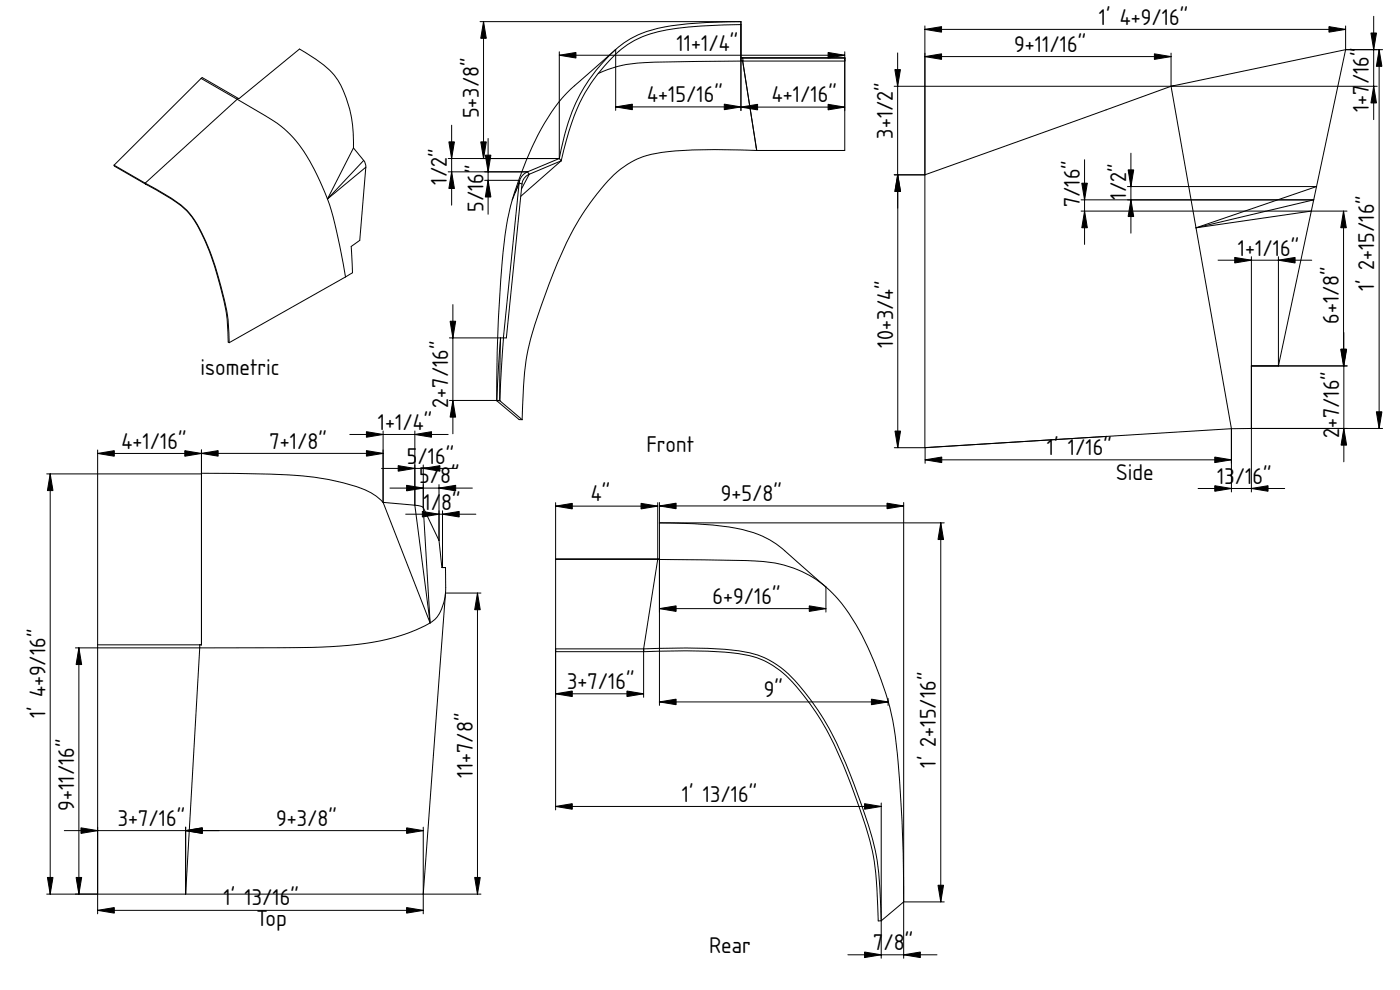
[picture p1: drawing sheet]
<svg xmlns="http://www.w3.org/2000/svg" width="420mm" height="297mm" viewBox="0 0 420 297" stroke-linecap="round" stroke-linejoin="round" font-family="sans-serif">
<path d="M81.8 205.1h.1" fill="none" stroke="#000" stroke-width=".3"/>
<g fill="#fff">
<path d="M115 150.7l9.5 .9 4.6 35.3z"/>
<path d="M60.5 142a281.2 281.2 0 0 1 34.8 1.3 54.2 54.2 0 0 1 16.5 4.8l3.2 2.6 14.1 36.2-4.6 2.2-5.2 1.9-5.5 1.4-7.1 1-13.6 .9-33.2 .1v-.9h.6z" fill-rule="evenodd"/>
<path d="M29.3 194.4h30.6l-4.2 73.9h-26.4z" fill-rule="evenodd"/>
<path d="M124.5 151.6l1.7 .3 .8 .4 2.1 34.6z" fill-rule="evenodd"/>
<path d="M29.3 193.5h30.6v.9h-30.6z" fill-rule="evenodd"/>
</g>
<g fill="none" stroke="#000" stroke-width=".3">
<path d="M29.3 135v139.2M60.5 135v58.5h-31.2M105 130.4h29.5M115 136l-85.7 .1M115 129.3v21.4M124.5 129.3v22.3M127 139.5v12.8M14 142.2h46.5M15.1 142.2v126.1M60.5 142a281.2 281.2 0 0 1 34.8 1.3 54.2 54.2 0 0 1 16.5 4.8l3.2 2.6M114.5 140.5h22.5M115 150.7l14.1 36.2"/>
<path d="M115 150.7l9.5 .9M117 146.4h24.8M121.8 154.3h21M124.5 151.6l1.7 .3 .8 .4M124.5 151.6l4.6 35.3M127 152.3l2.1 34.6M127 152.3l4.8 9.9M131.8 145.4v16.8M132.8 153.2v17.1h-.2M131.8 162.2l.8 8.1M132.6 170.3h1.1v7.6M133.7 177.9a11.4 11.4 0 0 1-4.6 9"/>
<path d="M133.7 177.9l-6.7 90.4M133.7 177.9h10.6M143.3 177.9v90.4M22.6 194.4h37.3M23.7 194.4v73.9M59.9 194.4l-4.2 73.9v-20.1M59.9 193.5v.9M129.1 186.9l-4.6 2.2-5.2 1.9-5.5 1.4-7.1 1-13.6 .9-33.2 .1M81.8 205.1h.1M19.3 249.2h107.7M127 248.2v26M14 268.3h130.3"/>
<path d="M29.3 273.1h97.7"/>
</g>
<g fill="#000" stroke="#000" stroke-width=".3">
<path d="M29.3 136.1l5-.9v1.7zM55.5 135.2l5 .9-5 .8zM60.5 136l5-.8v1.7zM110 135.2l5 .8-5 .9zM110 129.5l5 .9-5 .8zM124.5 130.4l5-.9v1.7zM15.1 142.2l.8 5h-1.7zM119.5 139.7l5 .8-5 .9zM127 140.5l5-.8v1.7zM122 145.6l5 .8-5 .9zM131.8 146.4l5-.8v1.7zM126.8 153.4l5 .9-5 .8z"/>
<path d="M132.8 154.3l5-.9v1.7zM143.3 177.9l.8 5h-1.6zM23.7 194.4l.8 5h-1.7zM24.3 248.4l5 .8-5 .9zM55.7 249.2l5-.8v1.7zM122 248.4l5 .8-5 .9zM14.2 263.3h1.7l-.8 5zM22.8 263.3h1.7l-.8 5zM29.3 273.1l5-.8v1.7zM122 272.3l5 .8-5 .9zM142.5 263.3h1.6l-.8 5z"/>
</g>
<path d="M277.6 52.5l73.8-26.6 52.4-11-20.1 94.9h-8.1v18.8h-6l-92 5.7z" fill-rule="evenodd" fill="#fff"/>
<path d="M340.7 74.6h.1" fill="none" stroke="#000" stroke-width=".3"/>
<path d="M277.6 52.5l73.8-26.6 18.2 102.7-92 5.7z" fill-rule="evenodd" fill="#fff"/>
<path d="M340.7 74.6h.1" fill="none" stroke="#000" stroke-width=".3"/>
<g fill="#fff">
<path d="M358.9 68.4l36.2-12.4-.8 4z"/>
<path d="M358.9 68.4l35.4-8.4-.8 3.3z"/>
<path d="M351.4 25.9l52.4-11-8.7 41.1-36.2 12.4z" fill-rule="evenodd"/>
<path d="M358.9 68.4l34.6-5.1-9.8 46.5h-8.1v18.8h-6z" fill-rule="evenodd"/>
</g>
<g fill="none" stroke="#000" stroke-width=".3">
<path d="M269.4 15.9v118.4M277.6 8.8h126.2M277.6 7.8v44.7M277.6 17h73.8M351.4 15.9v10M403.8 14.9l-8.7 41.1M403.8 14.9l-52.4 11M403.8 7.8v7.1M403.8 14.9h11.1M412.3 4.9v31M413.9 14.9v113.7M268.4 25.9h144.9"/>
<path d="M351.4 25.9l7.5 42.5M351.4 25.9l-73.8 26.6M352.4 25.7h.1M268.4 52.5h9.2M277.6 52.5v81.8M324.5 60h69.8l-35.4 8.4M325.5 47.9v25.4M338.4 56h56.7M339.4 46v24M395.1 56l-36.2 12.4M395.1 56l-11.4 53.8v-32.8M324.5 63.3h79.8"/>
<path d="M340.7 74.6h.1M358.9 68.4l10.7 60.2M365.6 78.1h28.1M375.6 77v70.6M393.5 63.3l-34.6 5.1M403.2 63.3v46.5M403.3 99.8v38.8M375.6 109.8h28.7M268.4 134.3h9.2M277.6 134.3h.1M277.6 134.3v4.7M277.6 138h92"/>
<path d="M332.2 130.9l-54.6 3.4M369.6 128.6l-92 5.7M369.6 128.6v19M375.6 128.6h-6M375.6 128.6h39.3M359.6 146.6h26"/>
</g>
<g fill="#000" stroke="#000" stroke-width=".3">
<path d="M277.6 8.8l5-.8v1.7zM277.6 17l5-.9v1.7zM346.4 16.1l5 .9-5 .8zM398.8 8l5 .8-5 .9zM411.4 9.9h1.7l-.8 5zM413.9 14.9l.8 5h-1.6zM268.6 20.9h1.6l-.8 5zM412.3 25.9l.8 5h-1.7zM269.4 52.5l.8 5h-1.6zM269.4 52.5l.9 5h-1.7zM324.7 55h1.6l-.8 5zM338.6 51h1.6l-.8 5z"/>
<path d="M339.4 60l.8 5h-1.6zM325.5 63.3l.8 5h-1.6zM370.6 77.2l5 .9-5 .8zM383.7 78.1l5-.9v1.7zM403.2 63.3l.8 5h-1.6zM402.4 104.8h1.6l-.8 5zM402.5 104.8h1.6l-.8 5zM268.6 129.3h1.7l-.9 5zM277.6 138l5-.9v1.7zM364.6 137.1l5 .9-5 .8zM403.3 128.6l.8 5h-1.6zM413.1 123.6h1.6l-.8 5z"/>
<path d="M364.6 145.7l5 .9-5 .8zM375.6 146.6l5-.9v1.7z"/>
</g>
<path d="M170.6 27.4l7-6.2a111.4 111.4 0 0 1 11.4-9.5 43.3 43.3 0 0 1 19.2-4.7l14.2-.5v10.8h31.1v27.8h-26.4v-.1v.1a151.9 151.9 0 0 0-30.1 .9 27.1 27.1 0 0 0-17.2 11.4l-1.4 1.8a91.6 91.6 0 0 0-13.7 26.3l-3.2 9a75.4 75.4 0 0 0-4.7 27.4l-.1 4h-.9l-6.7-5.7 .2-19 1.2-19.6a106.7 106.7 0 0 1 3.2-21.7l2.1-5a4.1 4.1 0 0 1 2.5-3.3l9.6-4 .2-1.1a54.3 54.3 0 0 1 11.2-25.8 31.5 31.5 0 0 1 17.6-12.1 113.4 113.4 0 0 1 25.5-2.1v.9l-11.4 .4a52.4 52.4 0 0 0-19.9 4 39.1 39.1 0 0 0-12.7 11.8 62.6 62.6 0 0 0-9.8 23.8l-.2 .8-.5-.6a57.5 57.5 0 0 1 9.6-24.6 58.6 58.6 0 0 1 7.3-8.2l-13.5 11.9a63.1 63.1 0 0 0-14.1 23.2l-3.5 10 3.5-10a65.3 65.3 0 0 1 13.4-22.5z" fill-rule="evenodd" fill="#fff"/>
<path d="M201 66.2h.1" fill="none" stroke="#000" stroke-width=".3"/>
<path d="M179.5 22.1a37.2 37.2 0 0 1 16.9-3.4l26.5-.4 4.2 26.8a151.9 151.9 0 0 0-30.1 .9 27.1 27.1 0 0 0-17.2 11.4l-1.1 1.4a88.8 88.8 0 0 0-13.6 25.6l-3.6 10.1a75.4 75.4 0 0 0-4.7 27.4l-.1 4-6.7-5.7 1.1-18.8h.9l4.3-42.5 12.1-10.7 1.8-6.8a51.9 51.9 0 0 1 9.3-19.3z" fill-rule="evenodd" fill="#fff"/>
<path d="M201 66.2h.1" fill="none" stroke="#000" stroke-width=".3"/>
<g fill="#fff">
<path d="M222.9 18.3h30.6v26.8h-26.4z" fill-rule="evenodd"/>
<path d="M184.2 16.8a27.8 27.8 0 0 1 16.9-8l8-.9 13.3-.5v10.8l.5 .1-16.9 .2a98.3 98.3 0 0 0-20.2 1.3l-3.4 1.1-2.9 1.2z" fill-rule="evenodd"/>
<path d="M156.9 52.6l1.4-1 .5 .7a3.5 3.5 0 0 0-2.1 2.9l-.9-.3-4.7 46.5h-.9l-1.1 18.8 .2-19 1.2-19.6a106.7 106.7 0 0 1 3.2-21.7l2.5-6.3z" fill-rule="evenodd"/>
<path d="M155.8 54.9l.9 .3-4.7 46.2h-.9z" fill-rule="evenodd"/>
<path d="M158.8 52.3l9.6-4.1-12.1 10.7 .2-2.2z" fill-rule="evenodd"/>
<path d="M222.9 17.5h30.6v.8h-30.5z" fill-rule="evenodd"/>
<path d="M158.3 51.6l9.6-4 .5 .6-9.6 4.1z" fill-rule="evenodd"/>
<path d="M150.2 101.4h.9l-1.1 18.7z" fill-rule="evenodd"/>
<path d="M150.2 101.4l-.2 18.7-.9 .1z" fill-rule="evenodd"/>
<path d="M222.9 17.3h30.6v.2h-30.6z" fill-rule="evenodd"/>
<path d="M149.1 120.2h.9l6.7 5.7h-.9z" fill-rule="evenodd"/>
<path d="M157.6 53.2l1.2-.9-2.3 4.4 .3-2.2z" fill-rule="evenodd"/>
<path d="M222.4 17.5h.5l4.1 26.8-4.1-26.1h-.5z" fill-rule="evenodd"/>
<path d="M222.4 17.3h.5v.2h-.5z" fill-rule="evenodd"/>
<path d="M149.1 120.2l.9-.1z" fill-rule="evenodd"/>
<path d="M226.9 44.3l.2 .8z" fill-rule="evenodd"/>
</g>
<g fill="none" stroke="#000" stroke-width=".3">
<path d="M144.1 6.5h78.3M145.1 6.5v41.1M167.9 16.6h85.6M167.9 15.5v32.1M184.8 14.8l-13.1 11.6a60.8 60.8 0 0 0-14.1 22.7l-3.9 10.8M184.8 14.8a51.2 51.2 0 0 0-16.3 29.8l-.6 3M184.8 14.8v18.3M222.4 6.5a109.7 109.7 0 0 0-26.3 2.3l-1.5 .5a26.2 26.2 0 0 0-9.8 5.5M222.4 7.4l-9.4 .3a60.2 60.2 0 0 0-21 3.6 37.1 37.1 0 0 0-13.7 12.3 61.8 61.8 0 0 0-9.7 23.8l-.2 .8M222.4 6.5v26.7M222.4 18.2l.5 .1M222.9 17.3h-.5"/>
<path d="M222.9 17.3h30.6M222.9 17.3v.2M222.9 17.5l.1 .8M222.9 17.5h-.5M222.9 17.5h30.6M222.9 18.3h30.6M222.9 18.3l4.2 26.8M222.9 18.3l-16.9 .2a98.3 98.3 0 0 0-20.2 1.3l-3.4 1.1-2.9 1.2M253.5 15.5v29.6h-26.4M135.5 37.6v24M184.8 32.1h68.7M134.5 47.6h33.4"/>
<path d="M134.5 51.6h23.8M145.4 54.1h10.6M146.5 41.6v22.7M153.7 59.9a141.7 141.7 0 0 0-3.8 30.1l-.7 14.5-.1 15.7M155.8 54.9l-4.7 46.5-1.1 18.7M155.8 54.9l-2.1 5M155.8 54.9l.9 .3M156 54.1l-.2 .8M156 54.1l-1.3 3.5M156.7 55.2l-4.7 46.2h-17.1M158.3 51.6l-1.4 1-.9 1.5M158.3 51.6l.5 .7"/>
<path d="M158.8 52.3a3.5 3.5 0 0 0-2.1 2.9M158.8 52.3l-2.3 4.4M167.9 47.6l-9.6 4M167.9 47.6l.5 .6M168.4 48.2l-12.1 10.7M168.4 48.2l-9.6 4.1M226.9 44.3h.1M227.1 45.1a151.9 151.9 0 0 0-30.1 .9 27.1 27.1 0 0 0-17.2 11.4l-1.1 1.4a88.8 88.8 0 0 0-13.6 25.6l-3.6 10.1a75.4 75.4 0 0 0-4.7 27.4l-.1 4M227.1 45v.1M201 66.2h.1M135.9 91.4v38.8M134.9 120.2h14.2"/>
<path d="M149.1 120.2l6.7 5.7h.9M149.1 120.2h.1M150 120.2l6.7 5.7M150 120.1l.2-18.7-1.1 18.8M150 120.2h-.9M150 120.1v.1M150 120.1l-.9 .1"/>
</g>
<g fill="#000" stroke="#000" stroke-width=".3">
<path d="M145.1 6.5l.8 5h-1.6zM167.9 16.6l5-.9v1.7zM248.5 15.7l5 .9-5 .8zM184.8 32.1l5-.9v1.7zM222.4 32.1l5-.8v1.7zM217.4 31.2l5 .9-5 .8zM248.5 31.3l5 .8-5 .9zM134.7 42.6h1.7l-.9 5zM135.5 51.6l.9 5h-1.7zM144.3 42.6h1.6l-.8 5zM146.5 54.1l.8 5h-1.6zM145.7 46.6h1.6l-.8 5z"/>
<path d="M135.1 96.4h1.6l-.8 5zM135.9 120.2l.8 5h-1.6z"/>
</g>
<path d="M166.7 167.7h31.2v-10.8h2.1a97.6 97.6 0 0 1 24.9 2.5 29.8 29.8 0 0 1 13.4 8.4l9.6 8.3-5.2-4.5a111.4 111.4 0 0 0-11.4-9.5 43.3 43.3 0 0 0-19.3-4.7l-14.1-.5v10.8h-.5v.2l18.7 .1a82.6 82.6 0 0 1 19.3 1.6 34.6 34.6 0 0 1 21.1 17.2 97.1 97.1 0 0 1 13.4 46.2l1 18.6 .3 19-6.7 5.7-.1-2.2a86.4 86.4 0 0 0-2.4-21.9l-3.1-9.8a123.4 123.4 0 0 0-13.8-29.9l-4-5.2a28.1 28.1 0 0 0-20.5-12.2 183.8 183.8 0 0 0-27.4-.4l4.2-26.8 18.7 .1a82.6 82.6 0 0 1 19.3 1.6 34.6 34.6 0 0 1 21.1 17.2 97.1 97.1 0 0 1 13.4 46.2l1 18.6 .3 19-6.7 5.7h-.9l-.2-5.2a77.7 77.7 0 0 0-5.8-29.5 116.5 116.5 0 0 0-13.6-29.2l-2.5-3.3a31.4 31.4 0 0 0-14.2-11.7 60.9 60.9 0 0 0-18.1-2.1l-42.5 .2z" fill-rule="evenodd" fill="#fff"/>
<path d="M219.3 216.6h.1" fill="none" stroke="#000" stroke-width=".3"/>
<g fill="#fff">
<path d="M166.7 167.9h30.7l-4.2 26.8h-26.5z" fill-rule="evenodd"/>
<path d="M193.2 194.7a150.2 150.2 0 0 1 30.4 .9 28.2 28.2 0 0 1 17.5 11.7l1.1 1.3a89.6 89.6 0 0 1 13.8 25.8l3.6 10.2a75.7 75.7 0 0 1 4.7 27.5l.2 4.2h-.9l-.2-4a80.7 80.7 0 0 0-6.2-31.9 110.6 110.6 0 0 0-13.7-28.6l-2-2.7a31.4 31.4 0 0 0-14.2-11.7 60.9 60.9 0 0 0-18.1-2.1l-16 .2z" fill-rule="evenodd"/>
</g>
<path d="M219.3 216.6h.1" fill="none" stroke="#000" stroke-width=".3"/>
<g fill="#fff">
<path d="M193.2 194.7v.8z"/>
<path d="M166.7 194.7h26.5v.8h-26.5z" fill-rule="evenodd"/>
<path d="M166.7 167.7h30.7v.2h-30.7z" fill-rule="evenodd"/>
</g>
<g fill="none" stroke="#000" stroke-width=".3">
<path d="M166.7 150.8v92.2M166.7 151.9h30.7M197.4 150.8v16.9M197.9 150.8v60.8M197.9 151.8h73.3M271.2 150.8v136.7M282.3 156.9v113.7M283.4 156.9h-85.5a109.7 109.7 0 0 1 26.2 2.3 29.5 29.5 0 0 1 14.2 8.6l9.6 8.3M166.7 167.9h30.7M166.7 167.7h30.7M197.4 167.9l16.8 .1a98.2 98.2 0 0 1 20.5 1.4 31.7 31.7 0 0 1 13.2 6.7M197.4 167.9l-4.2 26.8"/>
<path d="M197.4 167.7h.5M197.4 167.7v.2M247.9 176.1l.7 .7a60.8 60.8 0 0 1 14.1 22.7 87.4 87.4 0 0 1 7 31.4l1.2 19.2 .3 20.5M247.9 176.1v7.6M166.7 194.7h26.5M193.2 194.7a150.2 150.2 0 0 1 30.4 .9 28.2 28.2 0 0 1 17.5 11.7l1.1 1.3a89.6 89.6 0 0 1 13.8 25.8l3.6 10.2a75.7 75.7 0 0 1 4.7 27.5l.2 4.2M193.2 194.7v.8a151.9 151.9 0 0 1 30.1 .9 27.1 27.1 0 0 1 17.2 11.4l1 1.3a88.8 88.8 0 0 1 13.7 25.7l3.6 10.1a75.4 75.4 0 0 1 4.6 27.4l.2 4h.9M193.2 194.7v14.5M193.2 195.4v.1h-26.5M197.9 182.6h50M166.7 208.2h26.5M197.9 210.6h68.6"/>
<path d="M219.3 216.6h.1M266.5 209.6v2M166.7 242h97.8M264.5 240.9v46.6M271.2 270.6l-6.7 5.7M271.2 270.6h12.2M254.5 286.5h26.7"/>
</g>
<g fill="#000" stroke="#000" stroke-width=".3">
<path d="M166.7 151.9l5-.9v1.7zM192.4 151l5 .9-5 .8zM197.9 151.8l5-.8v1.6zM266.2 151l5 .8-5 .8zM282.3 156.9l.9 5h-1.7zM197.9 182.6l5-.8v1.6zM242.9 181.8l5 .8-5 .8zM166.7 208.2l5-.9v1.7zM188.2 207.3l5 .9-5 .8zM197.9 210.6l5-.8v1.6zM261.5 209.8l5 .8-5 .8zM166.7 242l5-.9v1.7z"/>
<path d="M259.5 241.1l5 .9-5 .8zM281.5 265.6h1.7l-.9 5zM259.5 285.6l5 .9-5 .8zM271.2 286.5l5-.9v1.7z"/>
</g>
<path d="M34.2 49.6l26.5-26.3 11 6.3 18.2-14.9 2.6 1.6a23.5 23.5 0 0 1 9.9 9.6 37.9 37.9 0 0 1 3.7 18.5l3.3 4.1 .4 1.7-1.8 21.9-2.6 1.9 .4 7.8-37 21-.3-.2a74.6 74.6 0 0 0-4.7-24.4 43.3 43.3 0 0 0-7.8-15 57.5 57.5 0 0 0-12.3-8l-9.4-5.4z" fill-rule="evenodd" fill="#fff"/>
<path d="M72.4 55.6h.1" fill="none" stroke="#000" stroke-width=".3"/>
<path d="M43.6 55l27.6-25.2 4.9 2.9a41.7 41.7 0 0 1 11.5 8.2l2.3 2.8 2.4 3.6 2.2 3.9 2.3 4.8a99.2 99.2 0 0 1 6.3 23.9l.6 3.2-34.9 19.7a75.9 75.9 0 0 0-4.8-24.5l-3.2-8a23.2 23.2 0 0 0-10.1-11.3z" fill-rule="evenodd" fill="#fff"/>
<path d="M72.4 55.6h.1" fill="none" stroke="#000" stroke-width=".3"/>
<path d="M71.2 29.8l.3-.3 .2 .1 18.2-14.9 2.6 1.6a23.5 23.5 0 0 1 9.9 9.6 37.9 37.9 0 0 1 3.7 18.5l-7.8 15.3-2.4-5.6-2.6-5.2-2.4-3.8-2.7-3.6a36 36 0 0 0-10.9-8.1z" fill-rule="evenodd" fill="#fff"/>
<path d="M72.4 55.6h.1" fill="none" stroke="#000" stroke-width=".3"/>
<g fill="#fff">
<path d="M106.1 44.4l3 3.7-10.8 11.6z"/>
<path d="M34.2 49.6l26.2-26.1 10.8 6.3-27.6 25.2z" fill-rule="evenodd"/>
<path d="M98.3 59.7l11.5-9.5-1.8 21.9-2.6 1.9 .4 7.8-2.1 1.3-2.9-14.6-1.2-4.9z" fill-rule="evenodd"/>
<path d="M109.1 48.1l.5 .8 .2 1.3-11.5 9.5z" fill-rule="evenodd"/>
<path d="M60.4 23.5l.3-.2 10.8 6.2-.3 .3z" fill-rule="evenodd"/>
<path d="M34.2 49.6l9.4 5.4 .1 .2-9.4-5.4z" fill-rule="evenodd"/>
<path d="M43.6 55l.1 .2z" fill-rule="evenodd"/>
</g>
<g fill="none" stroke="#000" stroke-width=".3">
<path d="M60.4 23.5l-26.2 26.1M60.4 23.5l10.8 6.3M60.4 23.5l.3-.2 10.8 6.2M71.2 29.8l4.9 2.9a41.7 41.7 0 0 1 11.5 8.2l2.9 3.5 2.5 4 2.7 5.2 2.6 6.1M71.2 29.8l-27.6 25.2M71.5 29.5l.2 .1 18.2-14.9 2.6 1.6a23.5 23.5 0 0 1 9.9 9.6 37.9 37.9 0 0 1 3.7 18.5M71.5 29.5l-.3 .3M34.2 49.6l9.4 5.4M34.2 49.6l.1 .2 9.4 5.4M43.6 55a50.5 50.5 0 0 1 12.7 8.3 50.3 50.3 0 0 1 8.9 18.8l.9 3.1a56.1 56.1 0 0 1 2.7 17.6M43.6 55l.1 .2M43.7 55.2h.1"/>
<path d="M43.7 55.2a48 48 0 0 1 13 8.7 57.3 57.3 0 0 1 9.2 21.2 55.7 55.7 0 0 1 2.6 17.5l.3 .2M98.3 59.7l1.3 3.9 1.2 4.9 2.9 14.6M106.1 44.4l-7.8 15.3M106.1 44.4l3 3.7M109.1 48.1l.5 .8 .2 1.3M109.1 48.1l-10.8 11.6M109.8 50.2l-1.8 21.9-2.6 1.9 .4 7.8-2.1 1.3M109.8 50.2l-11.5 9.5M103.7 83.1l-34.9 19.7"/>
</g>
<g font-size="6.4">
<text x="329.8" y="7.4">1' 4+9/16&quot;</text>
<text x="203" y="15.2">11+1/4&quot;</text>
<text x="304.3" y="15.6">9+11/16&quot;</text>
<text x="410.9" y="25.3" transform="rotate(-90 410.9 25.3)">/16&quot;</text>
<text x="143.7" y="35.5" transform="rotate(-90 143.7 35.5)">5+3/8&quot;</text>
<text x="194.3" y="30.7">4+15/16&quot;</text>
<text x="231.7" y="30.7">4+1/16&quot;</text>
<text x="410.9" y="33.6" transform="rotate(-90 410.9 33.6)">1+7</text>
<text x="268" y="41.6" transform="rotate(-90 268 41.6)">3+1/2&quot;</text>
<text x="134.1" y="55.4" transform="rotate(-90 134.1 55.4)">1/2&quot;</text>
<text x="338" y="59.9" transform="rotate(-90 338 59.9)">1/2&quot;</text>
<text x="145.1" y="63.6" transform="rotate(-90 145.1 63.6)">5/16&quot;</text>
<text x="324.1" y="62.2" transform="rotate(-90 324.1 62.2)">7/16&quot;</text>
<text x="371.5" y="76.7">1+1/16&quot;</text>
<text x="412.4" y="87.3" transform="rotate(-90 412.4 87.3)">1' 2+15/16&quot;</text>
<text x="401.8" y="97.3" transform="rotate(-90 401.8 97.3)">6+1/8&quot;</text>
<text x="268" y="104.3" transform="rotate(-90 268 104.3)">10+3/4&quot;</text>
<text x="60.2" y="112.4">isometric</text>
<text x="134.5" y="122.3" transform="rotate(-90 134.5 122.3)">2+7/16&quot;</text>
<text x="113.4" y="128.9">1+1/4&quot;</text>
<text x="401.9" y="131.5" transform="rotate(-90 401.9 131.5)">2</text>
<text x="401.9" y="128.5" transform="rotate(-90 401.9 128.5)">+7/16&quot;</text>
<text x="36.4" y="134.6">4+1/16&quot;</text>
<text x="80.9" y="134.6">7+1/8&quot;</text>
<text x="194" y="135.6">Front</text>
<text x="314.2" y="136.5">1' 1/16&quot;</text>
<text x="122.1" y="139.1">5</text>
<text x="125.3" y="139.1">/16&quot;</text>
<text x="335" y="143.9">Side</text>
<text x="125.8" y="145">5/8&quot;</text>
<text x="365.3" y="145.2">13</text>
<text x="370.6" y="145.2">/1</text>
<text x="375.9" y="145.2">6&quot;</text>
<text x="127.1" y="152.9">1/</text>
<text x="132.4" y="152.9">8&quot;</text>
<text x="177.3" y="150.4">4&quot;</text>
<text x="216.3" y="150.4">9+5/8&quot;</text>
<text x="213.9" y="181.2">6+9/16&quot;</text>
<text x="170.2" y="206.8">3+7/16&quot;</text>
<text x="229.3" y="209.2">9&quot;</text>
<text x="13.6" y="215.5" transform="rotate(-90 13.6 215.5)">1' 4+9/16&quot;</text>
<text x="141.9" y="233.4" transform="rotate(-90 141.9 233.4)">11+7/8&quot;</text>
<text x="280.9" y="230.3" transform="rotate(-90 280.9 230.3)">1' 2+15/16&quot;</text>
<text x="22.3" y="243.2" transform="rotate(-90 22.3 243.2)">9+11/16&quot;</text>
<text x="204.6" y="240.5">1' 13/16&quot;</text>
<text x="35.3" y="247.8">3+7/16&quot;</text>
<text x="82.9" y="247.8">9+3/8&quot;</text>
<text x="67.1" y="271.7">1' 13/16&quot;</text>
<text x="77" y="277.7">Top</text>
<text x="212.8" y="285.9">Rear</text>
<text x="262.1" y="285.1">7</text>
<text x="265.2" y="285.1">/8</text>
<text x="271.6" y="285.1">&quot;</text>
</g>
</svg>
